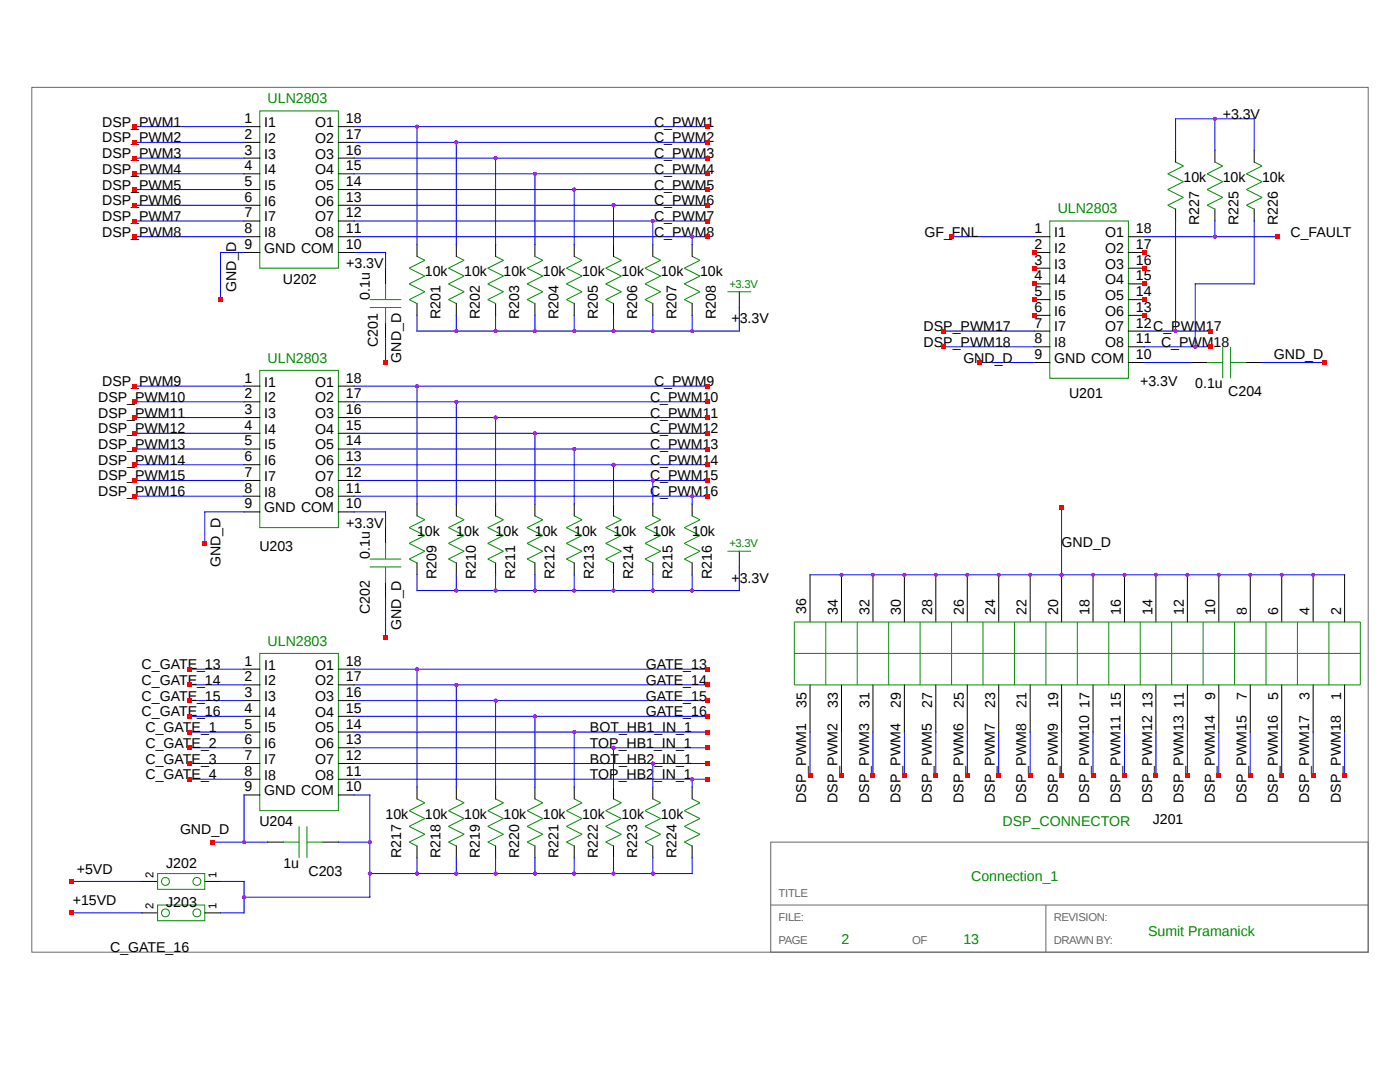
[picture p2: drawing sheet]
<svg xmlns="http://www.w3.org/2000/svg" width="279mm" height="216mm" viewBox="0 0 279 216" stroke-linecap="round" stroke-linejoin="round" font-family="sans-serif">
<path d="M6.3 17.4h266.7v172.6h-266.7zM153.8 168h119.2v22h-119.2zM153.8 180.6h119.2M208.7 180.6v9.4" fill="none" stroke="#666" stroke-width=".2"/>
<g fill="none" stroke="#00f" stroke-width=".2">
<path d="M26.7 37.8h22M26.7 34.7h22M26.7 31.5h22M26.7 28.4h22M26.7 25.3h22M70.7 37.8h70.6M70.7 34.7h70.6M70.7 31.5h70.6M70.7 28.4h70.6M70.7 25.3h70.6M83.2 25.3v23.5M91.1 28.4v20.4"/>
<path d="M98.9 31.5v17.3M106.8 34.7v14.1M114.6 37.8v11M234.6 30v-6.3h15.7v6.3M242.5 23.7v6.3M26.7 47.2h22M26.7 44.1h22M26.7 41h22M48.7 50.4h-4.7v9.4M70.7 50.4h6.2v3.1M70.7 47.2h70.6M70.7 44.1h70.6"/>
<path d="M70.7 41h70.6M122.4 41v7.8M130.3 44.1v4.7M138.1 47.2v1.6M189.9 47.2h16.5M228.3 47.2h26.7M234.6 44.1v22M242.5 44.1v3.1M250.3 44.1v12.5h-11.8v12.6M26.7 77h22M70.7 77h70.6M76.9 67.6v4.7"/>
<path d="M83.2 77v23.6M91.1 62.9v3.2M98.9 62.9v3.2M106.8 62.9v3.2M114.6 62.9v3.2M122.4 62.9v3.2M130.3 62.9v3.2M138.1 62.9v3.2M147.5 61.4v4.7h-64.3v-3.2M188.3 66.1h18.1M188.3 69.2h18.1M195.4 72.3h11"/>
<path d="M228.3 66.1h13.4M228.3 72.3h9.5M228.3 69.2h13.4M251.9 72.3h12.5M26.7 99h22M26.7 95.9h22M26.7 92.7h22M26.7 89.6h22M26.7 86.5h22M26.7 83.3h22M26.7 80.2h22M70.7 99h70.6"/>
<path d="M70.7 95.9h70.6M70.7 92.7h70.6M70.7 89.6h70.6M70.7 86.5h70.6M70.7 83.3h70.6M70.7 80.2h70.6M91.1 80.2v20.4M98.9 83.3v17.3M106.8 86.5v14.1M114.6 89.6v11M122.4 92.7v7.9M130.3 95.9v4.7"/>
<path d="M138.1 99v1.6M48.7 102.1h-7.8v6.3M70.7 102.1h6.2v3.2M76.9 119.4v7.8M91.1 114.7v3.1M98.9 114.7v3.1M106.8 114.7v3.1M114.6 114.7v3.1M122.4 114.7v3.1M130.3 114.7v3.1M138.1 114.7v3.1M147.5 113.1v4.7h-64.3v-3.1"/>
<path d="M161.7 114.7h106.6M211.9 101.4v13.3M37.7 133.5h11M37.7 139.8h11M37.7 136.7h11M70.7 133.5h70.6M70.7 139.8h70.6M70.7 136.7h70.6M83.2 133.5v23.6M91.1 136.7v20.4M98.9 139.8v17.3M37.7 155.5h11"/>
<path d="M37.7 152.3h11M37.7 149.2h11M37.7 146.1h11M37.7 142.9h11M48.7 158.6v9.4M70.7 155.5h70.6M70.7 152.3h70.6M70.7 149.2h70.6M70.7 146.1h70.6M70.7 142.9h70.6M70.7 158.6h3.1v20.4h-25.1M106.8 142.9v14.2"/>
<path d="M114.6 146.1v11M122.4 149.2v7.9M130.3 152.3v4.8M138.1 155.5v1.6M161.7 146.1v8.6M167.9 146.1v8.6M174.2 146.1v8.6M180.5 146.1v8.6M186.8 146.1v8.6M193 146.1v8.6M199.3 146.1v8.6M205.6 146.1v8.6"/>
<path d="M211.9 146.1v8.6M218.1 146.1v8.6M224.4 146.1v8.6M230.7 146.1v8.6M237 146.1v8.6M243.2 146.1v8.6M249.5 146.1v8.6M255.8 146.1v8.6M262.1 146.1v8.6M268.3 146.1v8.6M14.2 175.9h14.1M42.4 168h11"/>
<path d="M44 175.9h4.7v6.3h-4.7M67.5 168h6.3M83.2 171.2v3.1M91.1 171.2v3.1M98.9 171.2v3.1M106.8 171.2v3.1M114.6 171.2v3.1M122.4 171.2v3.1M130.3 171.2v3.1M138.1 171.2v3.1h-64.3M14.2 182.2h14.1"/>
</g>
<g fill="none" stroke="#008b00" stroke-width=".2">
<path d="M51.8 22.1h15.7v31.4h-15.7zM234.6 32.3l1.6 .8-3.2 1.6 3.2 1.6-3.2 1.5 3.2 1.6-3.2 1.6 1.6 .7M242.5 32.3l1.5 .8-3.1 1.6 3.1 1.6-3.1 1.5 3.1 1.6-3.1 1.6 1.6 .7M250.3 32.3l1.6 .8-3.2 1.6 3.2 1.6-3.2 1.5 3.2 1.6-3.2 1.6 1.6 .7M73.8 59.8h6.3M76.9 56.6v3.2M83.2 51.2l1.6 .7-3.1 1.6 3.1 1.6-3.1 1.5 3.1 1.6-3.1 1.6 1.5 .8M91.1 51.2l1.5 .7-3.1 1.6 3.1 1.6-3.1 1.5 3.1 1.6-3.1 1.6 1.6 .8M98.9 51.2l1.6 .7-3.2 1.6 3.2 1.6-3.2 1.5 3.2 1.6-3.2 1.6 1.6 .8M106.8 51.2l1.5 .7-3.1 1.6 3.1 1.6-3.1 1.5 3.1 1.6-3.1 1.6 1.6 .8M114.6 51.2l1.6 .7-3.2 1.6 3.2 1.6-3.2 1.5 3.2 1.6-3.2 1.6 1.6 .8M122.4 51.2l1.6 .7-3.1 1.6 3.1 1.6-3.1 1.5 3.1 1.6-3.1 1.6 1.5 .8"/>
<path d="M130.3 51.2l1.6 .7-3.2 1.6 3.2 1.6-3.2 1.5 3.2 1.6-3.2 1.6 1.6 .8M138.1 51.2l1.6 .7-3.1 1.6 3.1 1.6-3.1 1.5 3.1 1.6-3.1 1.6 1.5 .8M145.2 58.2h4.7M209.5 44.1h15.7v31.4h-15.7zM51.8 73.9h15.7v31.4h-15.7zM73.8 61.4h6.3M76.9 61.4v3.1M240.9 72.3h3.1M244 69.2v6.3M245.6 69.2v6.3M245.6 72.3h3.1M73.8 113.1h6.3"/>
<path d="M73.8 111.6h6.3M76.9 108.4v3.2M76.9 113.1v3.2M83.2 102.9l1.6 .8-3.1 1.6 3.1 1.6-3.1 1.5 3.1 1.6-3.1 1.6 1.5 .7M91.1 102.9l1.5 .8-3.1 1.6 3.1 1.6-3.1 1.5 3.1 1.6-3.1 1.6 1.6 .7M98.9 102.9l1.6 .8-3.2 1.6 3.2 1.6-3.2 1.5 3.2 1.6-3.2 1.6 1.6 .7M106.8 102.9l1.5 .8-3.1 1.6 3.1 1.6-3.1 1.5 3.1 1.6-3.1 1.6 1.6 .7M114.6 102.9l1.6 .8-3.2 1.6 3.2 1.6-3.2 1.5 3.2 1.6-3.2 1.6 1.6 .7M122.4 102.9l1.6 .8-3.1 1.6 3.1 1.6-3.1 1.5 3.1 1.6-3.1 1.6 1.5 .7M130.3 102.9l1.6 .8-3.2 1.6 3.2 1.6-3.2 1.5 3.2 1.6-3.2 1.6 1.6 .7M138.1 102.9l1.6 .8-3.1 1.6 3.1 1.6-3.1 1.5 3.1 1.6-3.1 1.6 1.5 .7M145.2 110h4.7"/>
<path d="M51.8 130.4h15.7v31.4h-15.7zM158.5 124.1h113v12.6h-113zM158.5 130.4h113M164.8 124.1v12.6M171.1 124.1v12.6M177.4 124.1v12.6M183.6 124.1v12.6M189.9 124.1v12.6M196.2 124.1v12.6M202.5 124.1v12.6M208.7 124.1v12.6M215 124.1v12.6"/>
<path d="M221.3 124.1v12.6M227.6 124.1v12.6M233.8 124.1v12.6M240.1 124.1v12.6M246.4 124.1v12.6M252.7 124.1v12.6M258.9 124.1v12.6M265.2 124.1v12.6M83.2 159.4l1.6 .8-3.1 1.6 3.1 1.5-3.1 1.6 3.1 1.6-3.1 1.5 1.5 .8M91.1 159.4l1.5 .8-3.1 1.6 3.1 1.5-3.1 1.6 3.1 1.6-3.1 1.5 1.6 .8M98.9 159.4l1.6 .8-3.2 1.6 3.2 1.5-3.2 1.6 3.2 1.6-3.2 1.5 1.6 .8M106.8 159.4l1.5 .8-3.1 1.6 3.1 1.5-3.1 1.6 3.1 1.6-3.1 1.5 1.6 .8"/>
<path d="M114.6 159.4l1.6 .8-3.2 1.6 3.2 1.5-3.2 1.6 3.2 1.6-3.2 1.5 1.6 .8M122.4 159.4l1.6 .8-3.1 1.6 3.1 1.5-3.1 1.6 3.1 1.6-3.1 1.5 1.5 .8M130.3 159.4l1.6 .8-3.2 1.6 3.2 1.5-3.2 1.6 3.2 1.6-3.2 1.5 1.6 .8M138.1 159.4l1.6 .8-3.1 1.6 3.1 1.5-3.1 1.6 3.1 1.6-3.1 1.5 1.5 .8M31.5 174.3h9.4v3.2h-9.4zM56.6 168h3.1M59.7 164.9v6.3M61.3 164.9v6.3M61.3 168h3.1M31.5 180.6h9.4v3.1h-9.4z"/>
<circle cx="33" cy="175.9" r=".79"/>
<circle cx="39.3" cy="175.9" r=".79"/>
<circle cx="33" cy="182.2" r=".79"/>
<circle cx="39.3" cy="182.2" r=".79"/>
</g>
<g fill="none" stroke="#000" stroke-width=".2">
<path d="M48.7 25.3h3.1M48.7 28.4h3.1M48.7 31.5h3.1M48.7 34.7h3.1M48.7 37.8h3.1M67.5 25.3h3.2M67.5 28.4h3.2M67.5 31.5h3.2M67.5 34.7h3.2M67.5 37.8h3.2M234.6 30v2.3M242.5 30v2.3"/>
<path d="M250.3 30v2.3M48.7 47.2h3.1M48.7 50.4h3.1M48.7 41h3.1M48.7 44.1h3.1M67.5 47.2h3.2M67.5 50.4h3.2M67.5 41h3.2M67.5 44.1h3.2M76.9 53.5v3.1M83.2 48.8v2.4M91.1 48.8v2.4"/>
<path d="M98.9 48.8v2.4M106.8 48.8v2.4M114.6 48.8v2.4M122.4 48.8v2.4M130.3 48.8v2.4M138.1 48.8v2.4M147.5 58.2v3.2M206.4 47.2h3.1M206.4 50.4h3.1M206.4 53.5h3.1M206.4 56.6h3.1M206.4 59.8h3.1"/>
<path d="M225.2 47.2h3.1M225.2 50.4h3.1M225.2 53.5h3.1M225.2 56.6h3.1M225.2 59.8h3.1M234.6 41.7v2.4M242.5 41.7v2.4M250.3 41.7v2.4M48.7 77h3.1M67.5 77h3.2M76.9 64.5v3.1M83.2 60.5v2.4"/>
<path d="M91.1 60.5v2.4M98.9 60.5v2.4M106.8 60.5v2.4M114.6 60.5v2.4M122.4 60.5v2.4M130.3 60.5v2.4M138.1 60.5v2.4M206.4 62.9h3.1M206.4 66.1h3.1M206.4 69.2h3.1M206.4 72.3h3.1M225.2 62.9h3.1"/>
<path d="M225.2 66.1h3.1M225.2 69.2h3.1M225.2 72.3h3.1M237.8 72.3h3.1M248.7 72.3h3.2M48.7 80.2h3.1M48.7 83.3h3.1M48.7 86.5h3.1M48.7 89.6h3.1M48.7 92.7h3.1M48.7 95.9h3.1M48.7 99h3.1"/>
<path d="M67.5 80.2h3.2M67.5 83.3h3.2M67.5 86.5h3.2M67.5 89.6h3.2M67.5 92.7h3.2M67.5 95.9h3.2M67.5 99h3.2M48.7 102.1h3.1M67.5 102.1h3.2M76.9 105.3v3.1M76.9 116.3v3.1M83.2 100.6v2.3"/>
<path d="M83.2 112.3v2.4M91.1 100.6v2.3M91.1 112.3v2.4M98.9 100.6v2.3M98.9 112.3v2.4M106.8 100.6v2.3M106.8 112.3v2.4M114.6 100.6v2.3M114.6 112.3v2.4M122.4 100.6v2.3M122.4 112.3v2.4M130.3 100.6v2.3"/>
<path d="M130.3 112.3v2.4M138.1 100.6v2.3M138.1 112.3v2.4M147.5 110v3.1M161.7 114.7v9.4M167.9 114.7v9.4M174.2 114.7v9.4M180.5 114.7v9.4M186.8 114.7v9.4M193 114.7v9.4M199.3 114.7v9.4M205.6 114.7v9.4"/>
<path d="M211.9 114.7v9.4M218.1 114.7v9.4M224.4 114.7v9.4M230.7 114.7v9.4M237 114.7v9.4M243.2 114.7v9.4M249.5 114.7v9.4M255.8 114.7v9.4M262.1 114.7v9.4M268.3 114.7v9.4M48.7 133.5h3.1M48.7 136.7h3.1"/>
<path d="M48.7 139.8h3.1M67.5 133.5h3.2M67.5 136.7h3.2M67.5 139.8h3.2M161.7 136.7v9.4M167.9 136.7v9.4M174.2 136.7v9.4M180.5 136.7v9.4M186.8 136.7v9.4M193 136.7v9.4M199.3 136.7v9.4M205.6 136.7v9.4"/>
<path d="M211.9 136.7v9.4M218.1 136.7v9.4M224.4 136.7v9.4M230.7 136.7v9.4M237 136.7v9.4M243.2 136.7v9.4M249.5 136.7v9.4M255.8 136.7v9.4M262.1 136.7v9.4M268.3 136.7v9.4M48.7 142.9h3.1M48.7 146.1h3.1"/>
<path d="M48.7 149.2h3.1M48.7 152.3h3.1M48.7 155.5h3.1M48.7 158.6h3.1M67.5 142.9h3.2M67.5 146.1h3.2M67.5 149.2h3.2M67.5 152.3h3.2M67.5 155.5h3.2M67.5 158.6h3.2M83.2 157.1v2.3M91.1 157.1v2.3"/>
<path d="M98.9 157.1v2.3M106.8 157.1v2.3M114.6 157.1v2.3M122.4 157.1v2.3M130.3 157.1v2.3M138.1 157.1v2.3M28.3 175.9h3.2M40.9 175.9h3.1M53.4 168h3.2M64.4 168h3.1M83.2 168.8v2.4M91.1 168.8v2.4"/>
<path d="M98.9 168.8v2.4M106.8 168.8v2.4M114.6 168.8v2.4M122.4 168.8v2.4M130.3 168.8v2.4M138.1 168.8v2.4M28.3 182.2h3.2M40.9 182.2h3.1"/>
</g>
<path d="M43.5 59.3h1v1h-1z" fill="#f00"/>
<g fill="#a020f0">
<circle cx="91.1" cy="66.1" r=".4"/>
<circle cx="98.9" cy="66.1" r=".4"/>
<circle cx="106.8" cy="66.1" r=".4"/>
<circle cx="114.6" cy="66.1" r=".4"/>
<circle cx="122.4" cy="66.1" r=".4"/>
<circle cx="130.3" cy="66.1" r=".4"/>
<circle cx="138.1" cy="66.1" r=".4"/>
<circle cx="138.1" cy="47.2" r=".4"/>
</g>
<path d="M140.8 46.8h.9v.9h-.9z" fill="#f00"/>
<g fill="#a020f0">
<circle cx="138.1" cy="47.2" r=".4"/>
<circle cx="130.3" cy="44.1" r=".4"/>
</g>
<path d="M140.8 43.6h.9v1h-.9z" fill="#f00"/>
<g fill="#a020f0">
<circle cx="130.3" cy="44.1" r=".4"/>
<circle cx="122.4" cy="41" r=".4"/>
</g>
<path d="M140.8 40.5h.9v.9h-.9z" fill="#f00"/>
<g fill="#a020f0">
<circle cx="122.4" cy="41" r=".4"/>
<circle cx="114.6" cy="37.8" r=".4"/>
</g>
<path d="M140.8 37.4h.9v.9h-.9z" fill="#f00"/>
<g fill="#a020f0">
<circle cx="114.6" cy="37.8" r=".4"/>
<circle cx="106.8" cy="34.7" r=".4"/>
</g>
<path d="M140.8 34.2h.9v1h-.9z" fill="#f00"/>
<g fill="#a020f0">
<circle cx="106.8" cy="34.7" r=".4"/>
<circle cx="98.9" cy="31.6" r=".4"/>
</g>
<path d="M140.8 31.1h.9v.9h-.9z" fill="#f00"/>
<g fill="#a020f0">
<circle cx="98.9" cy="31.6" r=".4"/>
<circle cx="91.1" cy="28.4" r=".4"/>
</g>
<path d="M140.8 27.9h.9v1h-.9z" fill="#f00"/>
<g fill="#a020f0">
<circle cx="91.1" cy="28.4" r=".4"/>
<circle cx="83.2" cy="25.3" r=".4"/>
</g>
<path d="M140.8 24.8h.9v.9h-.9z" fill="#f00"/>
<g fill="#a020f0">
<circle cx="83.2" cy="25.3" r=".4"/>
<circle cx="91.1" cy="66.1" r=".4"/>
<circle cx="98.9" cy="66.1" r=".4"/>
<circle cx="106.8" cy="66.1" r=".4"/>
<circle cx="114.6" cy="66.1" r=".4"/>
<circle cx="122.4" cy="66.1" r=".4"/>
<circle cx="130.3" cy="66.1" r=".4"/>
<circle cx="138.1" cy="66.1" r=".4"/>
</g>
<path d="M40.4 108h.9v.9h-.9z" fill="#f00"/>
<g fill="#a020f0">
<circle cx="91.1" cy="117.8" r=".4"/>
<circle cx="98.9" cy="117.8" r=".4"/>
<circle cx="106.8" cy="117.8" r=".4"/>
<circle cx="114.6" cy="117.8" r=".4"/>
<circle cx="122.4" cy="117.8" r=".4"/>
<circle cx="130.3" cy="117.8" r=".4"/>
<circle cx="138.1" cy="117.8" r=".4"/>
<circle cx="138.1" cy="99" r=".4"/>
</g>
<path d="M140.8 98.5h.9v1h-.9z" fill="#f00"/>
<g fill="#a020f0">
<circle cx="138.1" cy="99" r=".4"/>
<circle cx="130.3" cy="95.9" r=".4"/>
</g>
<path d="M140.8 95.4h.9v.9h-.9z" fill="#f00"/>
<g fill="#a020f0">
<circle cx="130.3" cy="95.9" r=".4"/>
<circle cx="122.4" cy="92.7" r=".4"/>
</g>
<path d="M140.8 92.3h.9v.9h-.9z" fill="#f00"/>
<g fill="#a020f0">
<circle cx="122.4" cy="92.7" r=".4"/>
<circle cx="114.6" cy="89.6" r=".4"/>
</g>
<path d="M140.8 89.1h.9v1h-.9z" fill="#f00"/>
<g fill="#a020f0">
<circle cx="114.6" cy="89.6" r=".4"/>
<circle cx="106.8" cy="86.5" r=".4"/>
</g>
<path d="M140.8 86h.9v.9h-.9z" fill="#f00"/>
<g fill="#a020f0">
<circle cx="106.8" cy="86.5" r=".4"/>
<circle cx="98.9" cy="83.3" r=".4"/>
</g>
<path d="M140.8 82.8h.9v1h-.9z" fill="#f00"/>
<g fill="#a020f0">
<circle cx="98.9" cy="83.3" r=".4"/>
<circle cx="91.1" cy="80.2" r=".4"/>
</g>
<path d="M140.8 79.7h.9v1h-.9z" fill="#f00"/>
<g fill="#a020f0">
<circle cx="91.1" cy="80.2" r=".4"/>
<circle cx="83.2" cy="77" r=".4"/>
</g>
<path d="M140.8 76.6h.9v.9h-.9z" fill="#f00"/>
<g fill="#a020f0">
<circle cx="83.2" cy="77" r=".4"/>
<circle cx="91.1" cy="117.8" r=".4"/>
<circle cx="98.9" cy="117.8" r=".4"/>
<circle cx="106.8" cy="117.8" r=".4"/>
<circle cx="114.6" cy="117.8" r=".4"/>
<circle cx="122.4" cy="117.8" r=".4"/>
<circle cx="130.3" cy="117.8" r=".4"/>
<circle cx="138.1" cy="117.8" r=".4"/>
</g>
<path d="M37.3 133.1h.9v.9h-.9z" fill="#f00"/>
<g fill="#a020f0">
<circle cx="83.2" cy="174.3" r=".4"/>
<circle cx="91.1" cy="174.3" r=".4"/>
<circle cx="98.9" cy="174.3" r=".4"/>
<circle cx="106.8" cy="174.3" r=".4"/>
<circle cx="114.6" cy="174.3" r=".4"/>
<circle cx="122.4" cy="174.3" r=".4"/>
<circle cx="130.3" cy="174.3" r=".4"/>
<circle cx="138.1" cy="155.5" r=".4"/>
</g>
<path d="M140.8 155h.9v1h-.9z" fill="#f00"/>
<g fill="#a020f0">
<circle cx="138.1" cy="155.5" r=".4"/>
<circle cx="130.3" cy="152.4" r=".4"/>
</g>
<path d="M140.8 151.9h.9v.9h-.9z" fill="#f00"/>
<g fill="#a020f0">
<circle cx="130.3" cy="152.4" r=".4"/>
<circle cx="122.4" cy="149.2" r=".4"/>
</g>
<path d="M140.8 148.7h.9v1h-.9z" fill="#f00"/>
<g fill="#a020f0">
<circle cx="122.4" cy="149.2" r=".4"/>
<circle cx="114.6" cy="146.1" r=".4"/>
</g>
<path d="M140.8 145.6h.9v.9h-.9z" fill="#f00"/>
<g fill="#a020f0">
<circle cx="114.6" cy="146.1" r=".4"/>
<circle cx="106.8" cy="142.9" r=".4"/>
</g>
<path d="M140.8 142.5h.9v.9h-.9z" fill="#f00"/>
<g fill="#a020f0">
<circle cx="106.8" cy="142.9" r=".4"/>
<circle cx="98.9" cy="139.8" r=".4"/>
</g>
<path d="M140.8 139.3h.9v1h-.9z" fill="#f00"/>
<g fill="#a020f0">
<circle cx="98.9" cy="139.8" r=".4"/>
<circle cx="91.1" cy="136.7" r=".4"/>
</g>
<path d="M140.8 136.2h.9v.9h-.9z" fill="#f00"/>
<g fill="#a020f0">
<circle cx="91.1" cy="136.7" r=".4"/>
<circle cx="83.2" cy="133.5" r=".4"/>
</g>
<path d="M140.8 133.1h.9v.9h-.9z" fill="#f00"/>
<g fill="#a020f0">
<circle cx="83.2" cy="133.5" r=".4"/>
<circle cx="83.2" cy="174.3" r=".4"/>
<circle cx="91.1" cy="174.3" r=".4"/>
<circle cx="98.9" cy="174.3" r=".4"/>
<circle cx="106.8" cy="174.3" r=".4"/>
<circle cx="114.6" cy="174.3" r=".4"/>
<circle cx="122.4" cy="174.3" r=".4"/>
<circle cx="130.3" cy="174.3" r=".4"/>
<circle cx="73.8" cy="174.3" r=".4"/>
<circle cx="73.8" cy="168" r=".4"/>
</g>
<g fill="#f00">
<path d="M76.5 71.9h.9v.9h-.9z"/>
<path d="M76.5 126.8h.9v.9h-.9z"/>
<path d="M205.9 49.9h.9v.9h-.9z"/>
<path d="M205.9 53h.9v1h-.9z"/>
<path d="M205.9 56.2h.9v.9h-.9z"/>
<path d="M205.9 59.3h.9v1h-.9z"/>
<path d="M205.9 62.5h.9v.9h-.9z"/>
<path d="M227.9 62.5h.9v.9h-.9z"/>
<path d="M227.9 59.3h.9v1h-.9z"/>
<path d="M227.9 56.2h.9v.9h-.9z"/>
<path d="M227.9 53h.9v1h-.9z"/>
<path d="M227.9 49.9h.9v.9h-.9z"/>
</g>
<g fill="#a020f0">
<circle cx="48.7" cy="179" r=".4"/>
<circle cx="48.7" cy="168" r=".4"/>
</g>
<path d="M42 167.6h.9v.9h-.9z" fill="#f00"/>
<circle cx="48.7" cy="168" r=".4" fill="#a020f0"/>
<path d="M194.9 71.9h1v.9h-1z" fill="#f00"/>
<g fill="#a020f0">
<circle cx="73.8" cy="168" r=".4"/>
<circle cx="242.5" cy="23.7" r=".4"/>
<circle cx="242.5" cy="47.2" r=".4"/>
</g>
<g fill="#f00">
<path d="M254.5 46.8h1v.9h-1z"/>
<path d="M264 71.9h.9v.9h-.9z"/>
</g>
<g fill="#a020f0">
<circle cx="211.9" cy="114.7" r=".4"/>
<circle cx="255.8" cy="114.7" r=".4"/>
<circle cx="249.5" cy="114.7" r=".4"/>
<circle cx="243.2" cy="114.7" r=".4"/>
<circle cx="237" cy="114.7" r=".4"/>
<circle cx="230.7" cy="114.7" r=".4"/>
<circle cx="224.4" cy="114.7" r=".4"/>
<circle cx="218.1" cy="114.7" r=".4"/>
<circle cx="205.6" cy="114.7" r=".4"/>
<circle cx="199.3" cy="114.7" r=".4"/>
<circle cx="193" cy="114.7" r=".4"/>
<circle cx="186.8" cy="114.7" r=".4"/>
<circle cx="180.5" cy="114.7" r=".4"/>
<circle cx="174.2" cy="114.7" r=".4"/>
<circle cx="167.9" cy="114.7" r=".4"/>
<circle cx="262.1" cy="114.7" r=".4"/>
</g>
<g fill="#f00">
<path d="M211.4 100.9h.9v.9h-.9z"/>
<path d="M267.9 154.2h.9v1h-.9z"/>
<path d="M261.6 154.2h.9v1h-.9z"/>
<path d="M255.3 154.2h1v1h-1z"/>
<path d="M249 154.2h1v1h-1z"/>
<path d="M242.8 154.2h.9v1h-.9z"/>
<path d="M236.5 154.2h.9v1h-.9z"/>
<path d="M230.2 154.2h1v1h-1z"/>
<path d="M223.9 154.2h1v1h-1z"/>
<path d="M217.7 154.2h.9v1h-.9z"/>
<path d="M211.4 154.2h.9v1h-.9z"/>
<path d="M205.1 154.2h1v1h-1z"/>
<path d="M198.8 154.2h1v1h-1z"/>
<path d="M192.6 154.2h.9v1h-.9z"/>
<path d="M186.3 154.2h.9v1h-.9z"/>
<path d="M180 154.2h1v1h-1z"/>
<path d="M173.7 154.2h1v1h-1z"/>
<path d="M167.5 154.2h.9v1h-.9z"/>
<path d="M161.2 154.2h.9v1h-.9z"/>
</g>
<g fill="#a020f0">
<circle cx="255.8" cy="114.7" r=".4"/>
<circle cx="249.5" cy="114.7" r=".4"/>
<circle cx="243.2" cy="114.7" r=".4"/>
<circle cx="237" cy="114.7" r=".4"/>
<circle cx="230.7" cy="114.7" r=".4"/>
<circle cx="224.4" cy="114.7" r=".4"/>
<circle cx="218.1" cy="114.7" r=".4"/>
<circle cx="211.9" cy="114.7" r=".4"/>
<circle cx="205.6" cy="114.7" r=".4"/>
<circle cx="199.3" cy="114.7" r=".4"/>
<circle cx="193" cy="114.7" r=".4"/>
<circle cx="186.8" cy="114.7" r=".4"/>
<circle cx="180.5" cy="114.7" r=".4"/>
<circle cx="174.2" cy="114.7" r=".4"/>
<circle cx="167.9" cy="114.7" r=".4"/>
<circle cx="262.1" cy="114.7" r=".4"/>
</g>
<g fill="#f00">
<path d="M13.7 175.4h1v1h-1z"/>
<path d="M13.7 181.7h1v.9h-1z"/>
</g>
<g fill="#a020f0">
<circle cx="242.5" cy="47.2" r=".4"/>
<circle cx="242.5" cy="23.7" r=".4"/>
<circle cx="234.6" cy="66.1" r=".4"/>
</g>
<g fill="#f00">
<path d="M26.3 24.8h.9v.9h-.9z"/>
<path d="M26.3 27.9h.9v1h-.9z"/>
<path d="M26.3 31.1h.9v.9h-.9z"/>
<path d="M26.3 34.2h.9v1h-.9z"/>
<path d="M26.3 37.4h.9v.9h-.9z"/>
<path d="M26.3 40.5h.9v.9h-.9z"/>
<path d="M26.3 43.6h.9v1h-.9z"/>
<path d="M26.3 46.8h.9v.9h-.9z"/>
<path d="M26.3 76.6h.9v.9h-.9z"/>
<path d="M26.3 79.7h.9v1h-.9z"/>
<path d="M26.3 82.8h.9v1h-.9z"/>
<path d="M26.3 86h.9v.9h-.9z"/>
<path d="M26.3 89.1h.9v1h-.9z"/>
<path d="M26.3 92.3h.9v.9h-.9z"/>
<path d="M26.3 95.4h.9v.9h-.9z"/>
<path d="M26.3 98.5h.9v1h-.9z"/>
<path d="M189.4 46.8h1v.9h-1z"/>
<path d="M37.3 136.2h.9v.9h-.9z"/>
<path d="M37.3 139.3h.9v1h-.9z"/>
<path d="M37.3 142.5h.9v.9h-.9z"/>
<path d="M37.3 145.6h.9v.9h-.9z"/>
<path d="M37.3 148.7h.9v1h-.9z"/>
<path d="M37.3 151.9h.9v.9h-.9z"/>
<path d="M37.3 155h.9v1h-.9z"/>
</g>
<circle cx="48.7" cy="179" r=".4" fill="#a020f0"/>
<g fill="#f00">
<path d="M187.9 68.7h.9v1h-.9z"/>
<path d="M187.9 65.6h.9v.9h-.9z"/>
</g>
<circle cx="238.5" cy="69.2" r=".4" fill="#a020f0"/>
<path d="M241.2 68.7h.9v1h-.9z" fill="#f00"/>
<circle cx="234.6" cy="66.1" r=".4" fill="#a020f0"/>
<path d="M241.2 65.6h.9v.9h-.9z" fill="#f00"/>
<circle cx="238.5" cy="69.2" r=".4" fill="#a020f0"/>
<g font-size="2.8" fill="#008b00">
<text x="53.4" y="20.6">ULN2803</text>
<text x="211.1" y="42.5">ULN2803</text>
<text x="53.4" y="72.3">ULN2803</text>
<text x="53.4" y="128.8">ULN2803</text>
<text x="200.1" y="164.9">DSP_CONNECTOR</text>
<text x="193.8" y="175.9">Connection_1</text>
<text x="167.9" y="188.4">2</text>
<text x="192.3" y="188.4">13</text>
<text x="229.1" y="186.9">Sumit Pramanick</text>
</g>
<g font-size="2.8">
<text x="244" y="23.7">+3.3V</text>
<text x="20.4" y="25.3">DSP_PWM1</text>
<text x="20.4" y="28.4">DSP_PWM2</text>
<text x="48.8" y="24.6">1</text>
<text x="48.8" y="27.7">2</text>
<text x="52.7" y="25.4">I1</text>
<text x="52.7" y="28.5">I2</text>
<text x="62.9" y="28.5">O2</text>
<text x="62.9" y="25.4">O1</text>
<text x="69" y="27.7">17</text>
<text x="69" y="24.6">18</text>
<text x="130.5" y="28.4">C_PWM2</text>
<text x="130.5" y="25.3">C_PWM1</text>
<text x="20.4" y="31.6">DSP_PWM3</text>
<text x="20.4" y="34.7">DSP_PWM4</text>
<text x="48.8" y="30.8">3</text>
<text x="48.8" y="34">4</text>
<text x="52.7" y="31.6">I3</text>
<text x="52.7" y="34.8">I4</text>
<text x="62.9" y="34.8">O4</text>
<text x="62.9" y="31.6">O3</text>
<text x="69" y="34">15</text>
<text x="69" y="30.8">16</text>
<text x="130.5" y="34.7">C_PWM4</text>
<text x="130.5" y="31.6">C_PWM3</text>
<text x="20.4" y="37.8">DSP_PWM5</text>
<text x="20.4" y="41">DSP_PWM6</text>
<text x="48.8" y="37.1">5</text>
<text x="48.8" y="40.3">6</text>
<text x="52.7" y="37.9">I5</text>
<text x="52.7" y="41">I6</text>
<text x="62.9" y="41">O6</text>
<text x="62.9" y="37.9">O5</text>
<text x="69" y="40.3">13</text>
<text x="69" y="37.1">14</text>
<text x="130.5" y="41">C_PWM6</text>
<text x="130.5" y="37.8">C_PWM5</text>
<text x="236.2" y="36.3">10k</text>
<text x="244" y="36.3">10k</text>
<text x="251.9" y="36.3">10k</text>
<text x="20.4" y="44.1">DSP_PWM7</text>
<text x="20.4" y="47.2">DSP_PWM8</text>
<text x="48.8" y="43.4">7</text>
<text x="48.8" y="46.5">8</text>
<text x="52.7" y="44.2">I7</text>
<text x="52.7" y="47.3">I8</text>
<text x="62.9" y="47.3">O8</text>
<text x="62.9" y="44.2">O7</text>
<text x="69" y="46.5">11</text>
<text x="69" y="43.4">12</text>
<text x="130.5" y="47.2">C_PWM8</text>
<text x="130.5" y="44.1">C_PWM7</text>
<text x="184.5" y="47.2">GF_FNL</text>
<text x="206.5" y="46.5">1</text>
<text x="210.4" y="47.3">I1</text>
<text x="220.6" y="47.3">O1</text>
<text x="226.7" y="46.5">18</text>
<text x="239.3" y="44.9" transform="rotate(-90 239.3 44.9)">R227</text>
<text x="247.2" y="44.9" transform="rotate(-90 247.2 44.9)">R225</text>
<text x="255" y="44.9" transform="rotate(-90 255 44.9)">R226</text>
<text x="257.5" y="47.2">C_FAULT</text>
<text x="48.8" y="49.7">9</text>
<text x="52.7" y="50.5">GND COM</text>
<text x="69" y="49.7">10</text>
<text x="69.1" y="53.5">+3.3V</text>
<text x="206.5" y="49.7">2</text>
<text x="206.5" y="52.8">3</text>
<text x="210.4" y="50.5">I2</text>
<text x="210.4" y="53.6">I3</text>
<text x="220.6" y="53.6">O3</text>
<text x="220.6" y="50.5">O2</text>
<text x="226.7" y="52.8">16</text>
<text x="226.7" y="49.7">17</text>
<text x="47.1" y="58.2" transform="rotate(-90 47.1 58.2)">GND_D</text>
<text x="56.5" y="56.7">U202</text>
<text x="73.8" y="59.8" transform="rotate(-90 73.8 59.8)">0.1u</text>
<text x="84.8" y="55.1">10k</text>
<text x="92.6" y="55.1">10k</text>
<text x="100.5" y="55.1">10k</text>
<text x="108.3" y="55.1">10k</text>
<text x="116.2" y="55.1">10k</text>
<text x="124" y="55.1">10k</text>
<text x="131.9" y="55.1">10k</text>
<text x="139.7" y="55.1">10k</text>
<text x="206.5" y="55.9">4</text>
<text x="206.5" y="59.1">5</text>
<text x="210.4" y="56.7">I4</text>
<text x="210.4" y="59.9">I5</text>
<text x="220.6" y="59.9">O5</text>
<text x="220.6" y="56.7">O4</text>
<text x="226.7" y="59.1">14</text>
<text x="226.7" y="55.9">15</text>
<text x="87.9" y="63.7" transform="rotate(-90 87.9 63.7)">R201</text>
<text x="95.8" y="63.7" transform="rotate(-90 95.8 63.7)">R202</text>
<text x="103.6" y="63.7" transform="rotate(-90 103.6 63.7)">R203</text>
<text x="111.5" y="63.7" transform="rotate(-90 111.5 63.7)">R204</text>
<text x="119.3" y="63.7" transform="rotate(-90 119.3 63.7)">R205</text>
<text x="127.2" y="63.7" transform="rotate(-90 127.2 63.7)">R206</text>
<text x="135" y="63.7" transform="rotate(-90 135 63.7)">R207</text>
<text x="142.8" y="63.7" transform="rotate(-90 142.8 63.7)">R208</text>
<text x="146" y="64.5">+3.3V</text>
<text x="206.5" y="62.2">6</text>
<text x="206.5" y="65.4">7</text>
<text x="210.4" y="63">I6</text>
<text x="220.6" y="63">O6</text>
<text x="226.7" y="65.4">12C_PWM17</text>
<text x="226.7" y="62.2">13</text>
<text x="75.4" y="69.2" transform="rotate(-90 75.4 69.2)">C201</text>
<text x="184.3" y="69.2">DSP_PWM18</text>
<text x="184.3" y="66.1">DSP_PWM17</text>
<text x="206.5" y="68.5">8</text>
<text x="206.5" y="71.6">9</text>
<text x="210.4" y="66.1">I7</text>
<text x="210.4" y="69.3">I8</text>
<text x="220.6" y="69.3">O8</text>
<text x="220.6" y="66.1">O7</text>
<text x="226.7" y="71.6">10</text>
<text x="226.7" y="68.5">11 C_PWM18</text>
<text x="254.2" y="71.6">GND_D</text>
<text x="20.4" y="77">DSP_PWM9</text>
<text x="48.8" y="76.3">1</text>
<text x="52.7" y="77.1">I1</text>
<text x="62.9" y="77.1">O1</text>
<text x="69" y="76.3">18</text>
<text x="80.1" y="72.3" transform="rotate(-90 80.1 72.3)">GND_D</text>
<text x="130.5" y="77">C_PWM9</text>
<text x="192.3" y="72.3">GND_D</text>
<text x="210.4" y="72.4">GND COM</text>
<text x="227.6" y="77">+3.3V</text>
<text x="238.5" y="77.4">0.1u</text>
<text x="19.6" y="80.2">DSP_PWM10</text>
<text x="19.6" y="83.3">DSP_PWM11</text>
<text x="48.8" y="79.5">2</text>
<text x="48.8" y="82.6">3</text>
<text x="52.7" y="80.3">I2</text>
<text x="52.7" y="83.4">I3</text>
<text x="62.9" y="83.4">O3</text>
<text x="62.9" y="80.3">O2</text>
<text x="69" y="82.6">16</text>
<text x="69" y="79.5">17</text>
<text x="129.7" y="83.3">C_PWM11</text>
<text x="129.7" y="80.2">C_PWM10</text>
<text x="213.4" y="79.4">U201</text>
<text x="245.1" y="79">C204</text>
<text x="19.6" y="86.5">DSP_PWM12</text>
<text x="19.6" y="89.6">DSP_PWM13</text>
<text x="48.8" y="85.8">4</text>
<text x="48.8" y="88.9">5</text>
<text x="52.7" y="86.5">I4</text>
<text x="52.7" y="89.7">I5</text>
<text x="62.9" y="89.7">O5</text>
<text x="62.9" y="86.5">O4</text>
<text x="69" y="88.9">14</text>
<text x="69" y="85.8">15</text>
<text x="129.7" y="89.6">C_PWM13</text>
<text x="129.7" y="86.5">C_PWM12</text>
<text x="19.6" y="92.7">DSP_PWM14</text>
<text x="19.6" y="95.9">DSP_PWM15</text>
<text x="48.8" y="92">6</text>
<text x="48.8" y="95.2">7</text>
<text x="52.7" y="92.8">I6</text>
<text x="52.7" y="96">I7</text>
<text x="62.9" y="96">O7</text>
<text x="62.9" y="92.8">O6</text>
<text x="69" y="95.2">12</text>
<text x="69" y="92">13</text>
<text x="129.7" y="95.9">C_PWM15</text>
<text x="129.7" y="92.7">C_PWM14</text>
<text x="19.6" y="99">DSP_PWM16</text>
<text x="48.8" y="98.3">8</text>
<text x="48.8" y="101.4">9</text>
<text x="52.7" y="99.1">I8</text>
<text x="62.9" y="99.1">O8</text>
<text x="69" y="101.4">10</text>
<text x="69" y="98.3">11</text>
<text x="129.7" y="99">C_PWM16</text>
<text x="52.7" y="102.2">GND COM</text>
<text x="69.1" y="105.3">+3.3V</text>
<text x="83.2" y="106.9">10k</text>
<text x="91.1" y="106.9">10k</text>
<text x="98.9" y="106.9">10k</text>
<text x="106.8" y="106.9">10k</text>
<text x="114.6" y="106.9">10k</text>
<text x="122.4" y="106.9">10k</text>
<text x="130.3" y="106.9">10k</text>
<text x="138.1" y="106.9">10k</text>
<text x="44" y="113.1" transform="rotate(-90 44 113.1)">GND_D</text>
<text x="51.8" y="110">U203</text>
<text x="73.8" y="111.6" transform="rotate(-90 73.8 111.6)">0.1u</text>
<text x="211.9" y="109.2">GND_D</text>
<text x="87.1" y="115.5" transform="rotate(-90 87.1 115.5)">R209</text>
<text x="95" y="115.5" transform="rotate(-90 95 115.5)">R210</text>
<text x="102.8" y="115.5" transform="rotate(-90 102.8 115.5)">R211</text>
<text x="110.7" y="115.5" transform="rotate(-90 110.7 115.5)">R212</text>
<text x="118.5" y="115.5" transform="rotate(-90 118.5 115.5)">R213</text>
<text x="126.4" y="115.5" transform="rotate(-90 126.4 115.5)">R214</text>
<text x="134.2" y="115.5" transform="rotate(-90 134.2 115.5)">R215</text>
<text x="142.1" y="115.5" transform="rotate(-90 142.1 115.5)">R216</text>
<text x="146" y="116.3">+3.3V</text>
<text x="73.8" y="122.5" transform="rotate(-90 73.8 122.5)">C202</text>
<text x="80.1" y="125.7" transform="rotate(-90 80.1 125.7)">GND_D</text>
<text x="160.9" y="122.5" transform="rotate(-90 160.9 122.5)">36</text>
<text x="167.2" y="122.6" transform="rotate(-90 167.2 122.6)">34</text>
<text x="173.5" y="122.6" transform="rotate(-90 173.5 122.6)">32</text>
<text x="179.8" y="122.6" transform="rotate(-90 179.8 122.6)">30</text>
<text x="186.1" y="122.6" transform="rotate(-90 186.1 122.6)">28</text>
<text x="192.3" y="122.6" transform="rotate(-90 192.3 122.6)">26</text>
<text x="198.6" y="122.6" transform="rotate(-90 198.6 122.6)">24</text>
<text x="204.9" y="122.6" transform="rotate(-90 204.9 122.6)">22</text>
<text x="211.2" y="122.6" transform="rotate(-90 211.2 122.6)">20</text>
<text x="217.4" y="122.6" transform="rotate(-90 217.4 122.6)">18</text>
<text x="223.7" y="122.6" transform="rotate(-90 223.7 122.6)">16</text>
<text x="230" y="122.6" transform="rotate(-90 230 122.6)">14</text>
<text x="236.3" y="122.6" transform="rotate(-90 236.3 122.6)">12</text>
<text x="242.5" y="122.6" transform="rotate(-90 242.5 122.6)">10</text>
<text x="248.8" y="122.6" transform="rotate(-90 248.8 122.6)">8</text>
<text x="255.1" y="122.6" transform="rotate(-90 255.1 122.6)">6</text>
<text x="261.4" y="122.6" transform="rotate(-90 261.4 122.6)">4</text>
<text x="267.6" y="122.6" transform="rotate(-90 267.6 122.6)">2</text>
<text x="28.3" y="133.5">C_GATE_13</text>
<text x="28.3" y="136.7">C_GATE_14</text>
<text x="48.8" y="132.8">1</text>
<text x="48.8" y="136">2</text>
<text x="52.7" y="133.6">I1</text>
<text x="52.7" y="136.7">I2</text>
<text x="62.9" y="136.7">O2</text>
<text x="62.9" y="133.6">O1</text>
<text x="69" y="136">17</text>
<text x="69" y="132.8">18</text>
<text x="128.9" y="136.7">GATE_14</text>
<text x="128.9" y="133.5">GATE_13</text>
<text x="28.3" y="139.8">C_GATE_15</text>
<text x="28.3" y="142.9">C_GATE_16</text>
<text x="48.8" y="139.1">3</text>
<text x="48.8" y="142.2">4</text>
<text x="52.7" y="139.9">I3</text>
<text x="52.7" y="143">I4</text>
<text x="62.9" y="143">O4</text>
<text x="62.9" y="139.9">O3</text>
<text x="69" y="142.2">15</text>
<text x="69" y="139.1">16</text>
<text x="128.9" y="142.9">GATE_16</text>
<text x="128.9" y="139.8">GATE_15</text>
<text x="161" y="141.3" transform="rotate(-90 161 141.3)">35</text>
<text x="167.2" y="141.3" transform="rotate(-90 167.2 141.3)">33</text>
<text x="173.5" y="141.3" transform="rotate(-90 173.5 141.3)">31</text>
<text x="179.8" y="141.3" transform="rotate(-90 179.8 141.3)">29</text>
<text x="186.1" y="141.3" transform="rotate(-90 186.1 141.3)">27</text>
<text x="192.3" y="141.3" transform="rotate(-90 192.3 141.3)">25</text>
<text x="198.6" y="141.3" transform="rotate(-90 198.6 141.3)">23</text>
<text x="204.9" y="141.3" transform="rotate(-90 204.9 141.3)">21</text>
<text x="211.2" y="141.3" transform="rotate(-90 211.2 141.3)">19</text>
<text x="217.4" y="141.3" transform="rotate(-90 217.4 141.3)">17</text>
<text x="223.7" y="141.3" transform="rotate(-90 223.7 141.3)">15</text>
<text x="230" y="141.3" transform="rotate(-90 230 141.3)">13</text>
<text x="236.3" y="141.3" transform="rotate(-90 236.3 141.3)">11</text>
<text x="242.5" y="139.7" transform="rotate(-90 242.5 139.7)">9</text>
<text x="248.8" y="139.7" transform="rotate(-90 248.8 139.7)">7</text>
<text x="255.1" y="139.7" transform="rotate(-90 255.1 139.7)">5</text>
<text x="261.4" y="139.7" transform="rotate(-90 261.4 139.7)">3</text>
<text x="267.6" y="139.7" transform="rotate(-90 267.6 139.7)">1</text>
<text x="29" y="146.1">C_GATE_1</text>
<text x="29" y="149.2">C_GATE_2</text>
<text x="48.8" y="145.4">5</text>
<text x="48.8" y="148.5">6</text>
<text x="52.7" y="146.2">I5</text>
<text x="52.7" y="149.3">I6</text>
<text x="62.9" y="149.3">O6</text>
<text x="62.9" y="146.2">O5</text>
<text x="69" y="148.5">13</text>
<text x="69" y="145.4">14</text>
<text x="117.7" y="149.2">TOP_HB1_IN_1</text>
<text x="117.7" y="146.1">BOT_HB1_IN_1</text>
<text x="29" y="152.4">C_GATE_3</text>
<text x="29" y="155.5">C_GATE_4</text>
<text x="48.8" y="151.6">7</text>
<text x="48.8" y="154.8">8</text>
<text x="52.7" y="152.4">I7</text>
<text x="52.7" y="155.6">I8</text>
<text x="62.9" y="155.6">O8</text>
<text x="62.9" y="152.4">O7</text>
<text x="69" y="154.8">11</text>
<text x="69" y="151.6">12</text>
<text x="117.7" y="155.5">TOP_HB2_IN_1</text>
<text x="117.7" y="152.4">BOT_HB2_IN_1</text>
<text x="48.8" y="157.9">9</text>
<text x="52.7" y="158.7">GND COM</text>
<text x="69" y="157.9">10</text>
<text x="160.9" y="160.2" transform="rotate(-90 160.9 160.2)">DSP_PWM1</text>
<text x="167.2" y="160.2" transform="rotate(-90 167.2 160.2)">DSP_PWM2</text>
<text x="173.4" y="160.2" transform="rotate(-90 173.4 160.2)">DSP_PWM3</text>
<text x="179.7" y="160.2" transform="rotate(-90 179.7 160.2)">DSP_PWM4</text>
<text x="186" y="160.2" transform="rotate(-90 186 160.2)">DSP_PWM5</text>
<text x="192.3" y="160.2" transform="rotate(-90 192.3 160.2)">DSP_PWM6</text>
<text x="198.5" y="160.2" transform="rotate(-90 198.5 160.2)">DSP_PWM7</text>
<text x="204.8" y="160.2" transform="rotate(-90 204.8 160.2)">DSP_PWM8</text>
<text x="211.1" y="160.2" transform="rotate(-90 211.1 160.2)">DSP_PWM9</text>
<text x="217.4" y="160.2" transform="rotate(-90 217.4 160.2)">DSP_PWM10</text>
<text x="223.6" y="160.2" transform="rotate(-90 223.6 160.2)">DSP_PWM11</text>
<text x="229.9" y="160.2" transform="rotate(-90 229.9 160.2)">DSP_PWM12</text>
<text x="236.2" y="160.2" transform="rotate(-90 236.2 160.2)">DSP_PWM13</text>
<text x="242.5" y="160.2" transform="rotate(-90 242.5 160.2)">DSP_PWM14</text>
<text x="248.7" y="160.2" transform="rotate(-90 248.7 160.2)">DSP_PWM15</text>
<text x="255" y="160.2" transform="rotate(-90 255 160.2)">DSP_PWM16</text>
<text x="261.3" y="160.2" transform="rotate(-90 261.3 160.2)">DSP_PWM17</text>
<text x="267.6" y="160.2" transform="rotate(-90 267.6 160.2)">DSP_PWM18</text>
<text x="35.9" y="166.5">GND_D</text>
<text x="51.8" y="164.9">U204</text>
<text x="76.9" y="163.3">10k</text>
<text x="84.8" y="163.3">10k</text>
<text x="92.6" y="163.3">10k</text>
<text x="100.5" y="163.3">10k</text>
<text x="108.3" y="163.3">10k</text>
<text x="116.2" y="163.3">10k</text>
<text x="124" y="163.3">10k</text>
<text x="131.9" y="163.3">10k</text>
<text x="230.1" y="164.5">J201</text>
<text x="33.2" y="173.1">J202</text>
<text x="56.6" y="173.1">1u</text>
<text x="80.1" y="171.2" transform="rotate(-90 80.1 171.2)">R217</text>
<text x="87.9" y="171.2" transform="rotate(-90 87.9 171.2)">R218</text>
<text x="95.8" y="171.2" transform="rotate(-90 95.8 171.2)">R219</text>
<text x="103.6" y="171.2" transform="rotate(-90 103.6 171.2)">R220</text>
<text x="111.5" y="171.2" transform="rotate(-90 111.5 171.2)">R221</text>
<text x="119.3" y="171.2" transform="rotate(-90 119.3 171.2)">R222</text>
<text x="127.2" y="171.2" transform="rotate(-90 127.2 171.2)">R223</text>
<text x="135" y="171.2" transform="rotate(-90 135 171.2)">R224</text>
<text x="15.3" y="174.3">+5VD</text>
<text x="61.6" y="174.7">C203</text>
<text x="14.5" y="180.6">+15VD</text>
<text x="33.2" y="181">J203</text>
<text x="22" y="190">C_GATE_16</text>
</g>
<g font-size="2.3" fill="#008b00">
<text x="145.6" y="57.4">+3.3V</text>
<text x="145.6" y="109.2">+3.3V</text>
</g>
<g font-size="2.3">
<text x="30.7" y="175.1" transform="rotate(-90 30.7 175.1)">2</text>
<text x="43.2" y="175.1" transform="rotate(-90 43.2 175.1)">1</text>
<text x="30.7" y="181.4" transform="rotate(-90 30.7 181.4)">2</text>
<text x="43.2" y="181.4" transform="rotate(-90 43.2 181.4)">1</text>
</g>
<g font-size="2.3" fill="#666">
<text x="155.4" y="179">TITLE</text>
<text x="155.4" y="183.7">FILE:</text>
<text x="210.3" y="183.7">REVISION:</text>
<text x="155.4" y="188.4">PAGE</text>
<text x="182" y="188.4">OF</text>
<text x="210.3" y="188.4">DRAWN BY:</text>
</g>
</svg>
